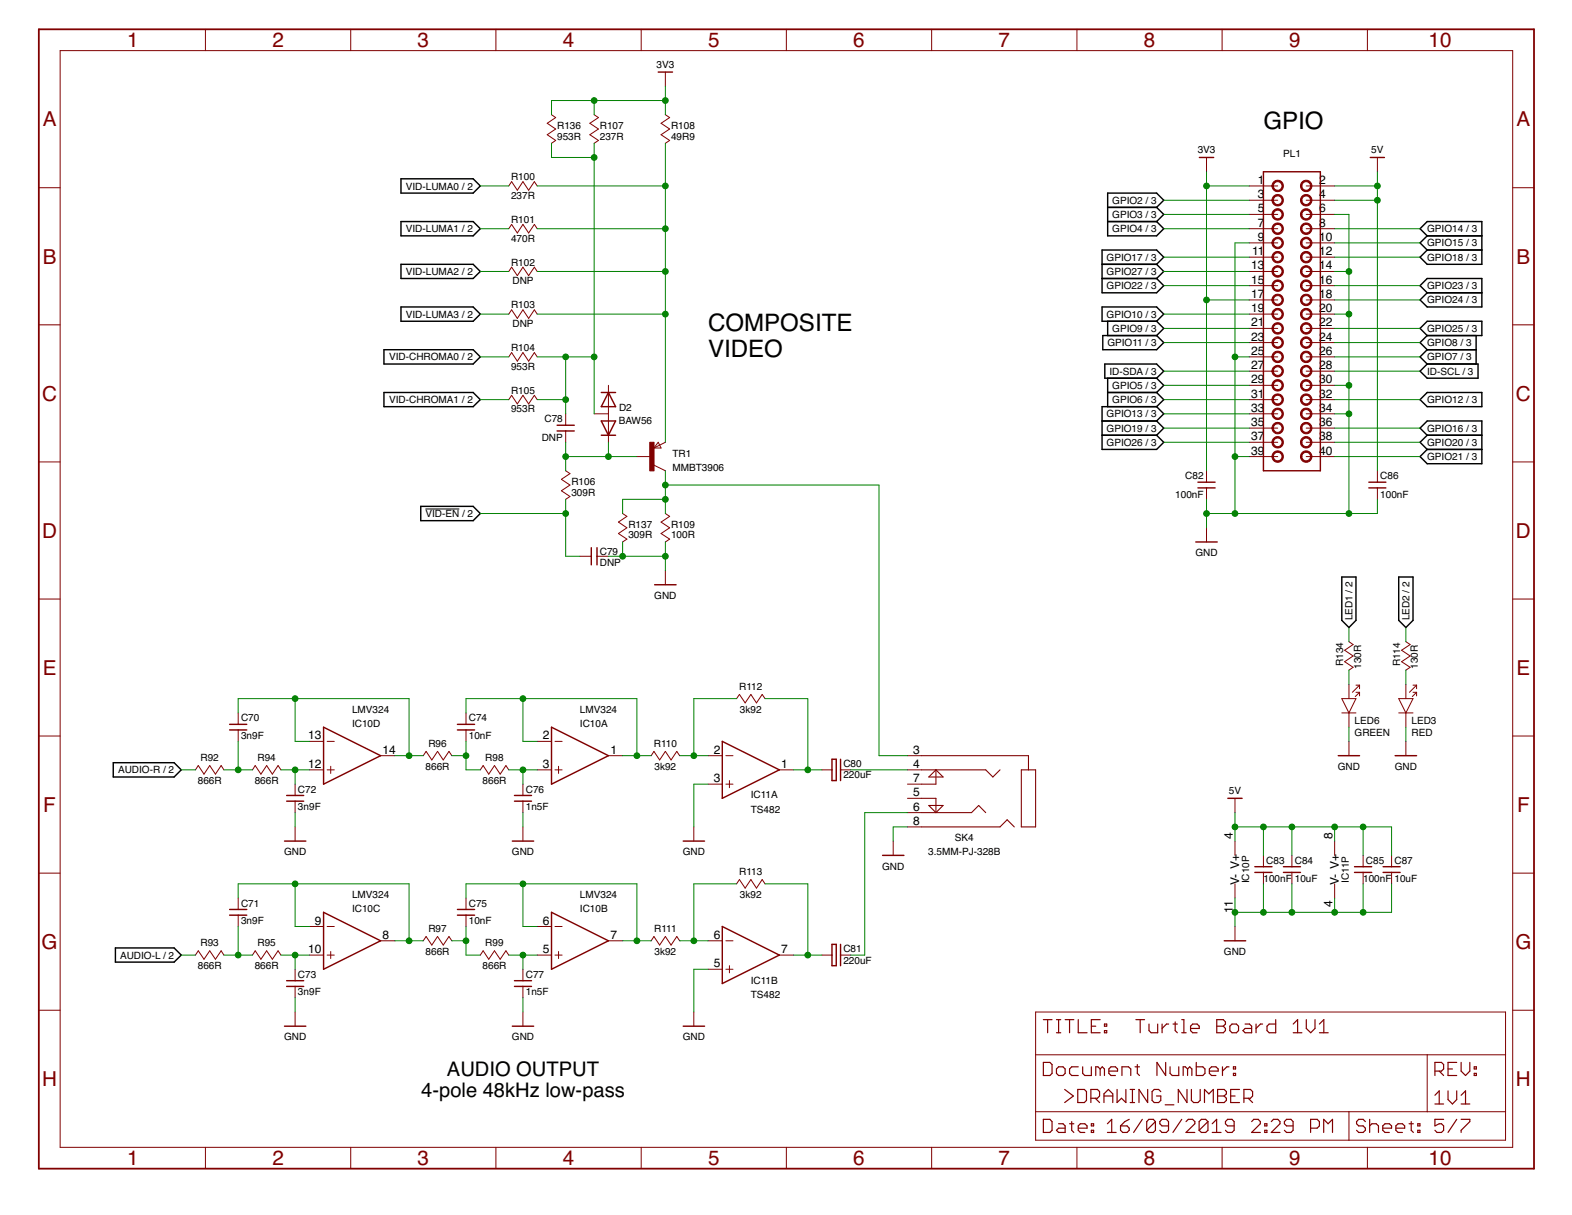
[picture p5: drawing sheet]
<svg xmlns="http://www.w3.org/2000/svg" width="279mm" height="216mm" viewBox="0 0 279 216" stroke-linecap="round" stroke-linejoin="round" font-family="sans-serif">
<g fill="none" stroke="#000" stroke-width=".25">
<path d="M71.3 31.8h12.8l1.3 1.2-1.3 1.3h-12.8zM71.3 39.4h12.8l1.3 1.2-1.3 1.3h-12.8zM196.9 36.9h8.7M196.9 39.4h8.7M205.6 36.9l1.2-1.3-1.2-1.3h-8.7v7.6h8.7l1.2-1.3-1.2-1.2M205.6 36.9l1.2 1.2-1.2 1.3M71.3 47h12.8l1.3 1.2-1.3 1.3h-12.8zM71.3 54.5h12.8l1.3 1.3-1.3 1.3h-12.8zM195.9 47h9.7M195.9 54.5h9.7l1.2 1.3-1.2 1.3h-9.7zM195.9 49.5h9.7M196 59.6h9.6l1.2 1.3-1.2 1.2h-9.6z"/>
<path d="M196.9 57.1v2.5M205.6 47l1.2-1.3-1.2-1.3h-9.7v7.6h9.7l1.2-1.2-1.2-1.3M205.6 47l1.2 1.2-1.2 1.3M205.6 57.1l1.2 1.3-1.2 1.2M252.4 50.8l1.3-1.3h9.7v5h-9.7l-1.3-1.2 1.3-1.3zM252.4 58.4l1.3-1.3h9.7v2.5h-9.7zM253.7 41.9l-1.3-1.3 1.3-1.2h9.7v7.6h-9.7l-1.3-1.3 1.3-1.3M253.7 41.9h9.7M253.7 41.9l-1.3 1.3 1.3 1.2M253.7 44.4h9.7M253.7 52h9.7M253.7 59.6l-1.3 1.3 1.3 1.2"/>
<path d="M262.4 59.6v5.1M68.2 69.7h15.9l1.3 1.3-1.3 1.3h-15.9zM68.2 62.1h15.9l1.3 1.3-1.3 1.3h-15.9zM195.9 74.8h9.7M195.9 77.3h9.7M196.4 64.7h9.2l1.2 1.3-1.2 1.2h-9.2zM196.9 67.2v5.1M196.9 69.7h8.7M205.6 72.3h-9.7v7.6h9.7l1.2-1.3-1.2-1.3M205.6 67.2l1.2 1.3-1.2 1.2M205.6 69.7l1.2 1.3-1.2 1.3M205.6 72.3l1.2 1.2-1.2 1.3"/>
<path d="M205.6 74.8l1.2 1.3-1.2 1.2M252.4 71l1.3-1.3h9.7v2.6h-9.7zM252.4 66l1.3-1.3h9v2.5h-9zM253.7 77.3l-1.3-1.2 1.3-1.3h9.7v7.6h-9.7l-1.3-1.3 1.3-1.2M253.7 62.1l-1.3 1.3 1.3 1.3M253.7 62.1h8.7M253.7 77.3h9.7M253.7 79.9h9.7M253.7 77.3l-1.3 1.3 1.3 1.3M74.8 90h9.3l1.3 1.2-1.3 1.3h-9.3zM238.5 102.5h2.5v7.7l-1.2 1.3-1.3-1.3zM248.6 102.5h2.5v7.7l-1.2 1.3-1.3-1.3z"/>
<path d="M20.1 135.5h10.8l1.3 1.3-1.3 1.3h-10.8zM20.5 168.4h10.4l1.3 1.3-1.3 1.3h-10.4z"/>
</g>
<path d="M75.6 90.4h6" fill="none" stroke="#000" stroke-width=".18"/>
<path d="M6.9 5.2h265.7v202.5h-265.7z" fill="none" stroke="#800000" stroke-width=".32"/>
<g fill="none" stroke="#800000" stroke-width=".18">
<path d="M10.7 9h258.2v194.9h-258.2zM36.5 5.2v3.8M62.3 5.2v3.8M88.1 5.2v3.8M114 5.2v3.8M118.3 12.8v2.5M139.8 5.2v3.8M165.6 5.2v3.8M191.4 5.2v3.8M217.2 5.2v3.8M243 5.2v3.8M6.9 33.4h3.8"/>
<path d="M90.4 33l.5-.7 1 1.5 1-1.5 1.1 1.5 1-1.5 .5 .7M98 20.4l.8 .5-1.5 1 1.5 1-1.5 1 1.5 1.1-.8 .5M105.6 20.4l.8 .5-1.6 1 1.6 1-1.6 1 1.6 1.1-.8 .5M118.3 20.4l.7 .5-1.5 1 1.5 1-1.5 1 1.5 1.1-.7 .5M214.4 28v2.5M222 33h5.1M222 35.6h5.1M222 38.1h5.1M232.2 33h5M232.2 35.6h5M232.2 38.1h5M244.8 28v2.5"/>
<path d="M268.9 33.4h3.7M6.9 57.7h3.8M90.4 40.6l.5-.7 1 1.5 1-1.5 1.1 1.5 1-1.5 .5 .7M90.4 55.8l.5-.7 1 1.5 1-1.5 1.1 1.5 1-1.5 .5 .7M90.4 48.2l.5-.7 1 1.5 1-1.5 1.1 1.5 1-1.5 .5 .7M222 40.6h5.1M222 43.2h5.1M222 45.7h5.1M222 48.2h5.1M222 50.8h5.1M222 53.3h5.1M222 55.8h5.1"/>
<path d="M222 58.4h5.1M232.2 40.6h5M232.2 43.2h5M232.2 45.7h5M232.2 48.2h5M232.2 50.8h5M232.2 53.3h5M232.2 55.8h5M232.2 58.4h5M268.9 57.7h3.7M90.4 71l.5-.7 1 1.5 1-1.5 1.1 1.5 1-1.5 .5 .7M90.4 63.4l.5-.7 1 1.5 1-1.5 1.1 1.5 1-1.5 .5 .7"/>
<path d="M100.5 73.5v2.1M100.5 76.6v2M105.6 73.5h2.5M108.1 68.5v10.1M117 78.6l.5 1h-1.3zM118.3 78.6l-2.1 1M222 60.9h5.1M222 63.4h5.1M222 66h5.1M222 68.5h5.1M222 71h5.1M222 73.5h5.1"/>
<path d="M222 76.1h5.1M222 78.6h5.1M232.2 60.9h5M232.2 63.4h5M232.2 66h5M232.2 68.5h5M232.2 71h5M232.2 73.5h5M232.2 76.1h5M232.2 78.6h5M6.9 82.1h3.8M100.5 83.7l.8 .5-1.5 1 1.5 1-1.5 1 1.5 1-.8 .5"/>
<path d="M103.1 98.8h2M106.1 98.8h2M110.7 91.2l.7 .6-1.5 1 1.5 1-1.5 1 1.5 1-.7 .5M113.2 81.1h2.5M116.2 82.7l2.1 1M118.3 91.2l.7 .6-1.5 1 1.5 1-1.5 1 1.5 1-.7 .5M214.4 83.7v2M214.4 86.7v2M214.4 93.8v2.5M222 81.1h5.1M232.2 81.1h5M244.8 83.7v2"/>
<path d="M244.8 86.7v2M268.9 82.1h3.7M6.9 106.4h3.8M118.3 101.4v2.5M239.8 114l.7 .5-1.5 1 1.5 1.1-1.5 1 1.5 1-.7 .5M249.9 114l.7 .5-1.5 1 1.5 1.1-1.5 1 1.5 1-.7 .5M268.9 106.4h3.7M6.9 130.8h3.8M34.7 136.8l.5-.8 1.1 1.6 1-1.6 1 1.6 1-1.6 .5 .8M42.3 126.7v2M42.3 129.7v2M44.9 136.8l.5-.8 1 1.6 1-1.6 1 1.6 1-1.6 .5 .8"/>
<path d="M52.5 139.3v2.1M55 136.8h2.5M55 131.7h2.5M58.1 136.8h1.3M58.1 131.7h1.3M58.8 136.2v1.2M67.6 134.3h2.6M75.2 134.3l.5-.8 1.1 1.5 1-1.5 1 1.5 1-1.5 .5 .8M82.8 126.7v2M82.8 129.7v2M85.4 136.8l.5-.8 1 1.6 1-1.6 1 1.6 1-1.6 .5 .8M92.9 139.3v2.1"/>
<path d="M95.5 136.8h2.5M95.5 131.7h2.5M98.6 136.8h1.3M98.6 131.7h1.3M99.3 136.2v1.2M108.1 134.3h2.6M115.7 134.3l.5-.8 1 1.5 1.1-1.5 1 1.5 1-1.5 .5 .8M125.9 134.3h2.5M125.9 139.3h2.5M129 134.3h1.3M129 139.3h1.3M129.6 138.7v1.3"/>
<path d="M130.9 124.1l.5-.7 1 1.5 1.1-1.5 1 1.5 1-1.5 .5 .7M138.5 136.8h2.5M146.1 136.8h1.8M149.4 136.8h1.8M161.3 134.3h2.5M161.3 139.3h2.5M161.3 136.8h2.5M238.5 126.7h2.5M238.5 124.1h2.5l-1.2 2.6zM239.8 121.6v2.5M239.8 126.7v2.5M239.8 131.7v2.6"/>
<path d="M241 121.8h.6M241 123h.6M241.6 121.8l-1.2 1.2M241.6 121.8v.6M241.6 123v.7M241.6 123l-.7 .8M248.6 126.7h2.5M248.6 124.1h2.5l-1.2 2.6zM249.9 121.6v2.5M249.9 126.7v2.5M249.9 131.7v2.6M251.1 121.8h.7"/>
<path d="M251.1 123h.7M251.8 121.8l-1.3 1.2M251.8 121.8v.6M251.8 123v.7M251.8 123l-.8 .8M268.9 130.8h3.7M6.9 155.2h3.8M42.3 159.6v2M52.5 142.4v2M52.5 146.9v2.6M82.8 159.6v2M92.9 142.4v2"/>
<path d="M92.9 146.9v2.6M123.3 146.9v2.6M130.9 157.1l.5-.8 1 1.5 1.1-1.5 1 1.5 1-1.5 .5 .8M158.7 149.5v2.5M161.3 146.9h2.5M161.3 144.4h2.5M161.3 141.9h2.5M219.5 141.9v2.5M219.5 149.5v2.5M219.5 157.1v2.5M224.6 152v2M224.6 155v2.1"/>
<path d="M229.6 152v2M229.6 155v2.1M237.2 149.5v2.5M237.2 157.1v2.5M242.3 152v2M242.3 155v2.1M247.3 152v2M247.3 155v2.1M268.9 155.2h3.7M6.9 179.5h3.8M34.7 169.7l.5-.7 1.1 1.5 1-1.5 1 1.5 1-1.5 .5 .7M42.3 162.6v2"/>
<path d="M44.9 169.7l.5-.7 1 1.5 1-1.5 1 1.5 1-1.5 .5 .7M52.5 172.2v2.1M52.5 175.3v2M52.5 179.8v2.6M55 169.7h2.5M55 164.6h2.5M58.1 169.7h1.3M58.1 164.6h1.3M58.8 169.1v1.2M67.6 167.2h2.6M75.2 167.2l.5-.8 1.1 1.5 1-1.5 1 1.5 1-1.5 .5 .8M82.8 162.6v2"/>
<path d="M85.4 169.7l.5-.7 1 1.5 1-1.5 1 1.5 1-1.5 .5 .7M92.9 172.2v2.1M92.9 175.3v2M92.9 179.8v2.6M95.5 169.7h2.5M95.5 164.6h2.5M98.6 169.7h1.3M98.6 164.6h1.3M99.3 169.1v1.2M108.1 167.2h2.6M115.7 167.2l.5-.8 1 1.5 1.1-1.5 1 1.5 1-1.5 .5 .8M123.3 179.8v2.6"/>
<path d="M125.9 167.2h2.5M125.9 172.2h2.5M129 167.2h1.3M129 172.2h1.3M129.6 171.6v1.3M138.5 169.7h2.5M146.1 169.7h1.8M149.4 169.7h1.8M184.1 179.8h83.5v22.8h-83.5zM219.5 164.6v2.6M268.9 179.5h3.7M184.1 187.4h83.5"/>
<path d="M184.1 197.5h83.5M239.8 197.5v5.1M253.7 187.4v10.1M36.5 203.9v3.8M62.3 203.9v3.8M88.1 203.9v3.8M114 203.9v3.8M139.8 203.9v3.8M165.6 203.9v3.8M191.4 203.9v3.8M217.2 203.9v3.8M243 203.9v3.8"/>
</g>
<g fill="none" stroke="#800000" stroke-width=".21">
<path d="M185.4 188.8h1.2l.4 .4v1.5l-.4 .4h-1.2zM185.4 198.9h1.2l.4 .4v1.6l-.4 .3h-1.2zM185.4 181.2h1.6M186.2 181.2v2.3M187.8 189.9l.4-.3h.7l.4 .3v.8l-.4 .4h-.7l-.4-.4zM187.8 181.2h.7M187.8 183.5h.7M188.2 199.7h.7l.4 .4v1.1h-1.1l-.4-.3 .4-.4h1.1M188.2 181.2v2.3M189.2 193.6l1.6 1.2-1.6 1.1M189.3 181.2h1.6M190.1 199.7h.8"/>
<path d="M190.1 181.2v2.3M190.5 199.3v1.6l.4 .3M191.6 193.6h1.1l.4 .4v1.5l-.4 .4h-1.1zM191.6 181.2v2.3h1.6M191.6 189.6h-1.1l-.4 .3v.8l.4 .4h1.1M192.4 189.6v1.1l.4 .4h1.2v-1.5M193.9 195.2h1.2l.3-.4v-.8l-.3-.4h-1.2v2.3M194 199.7h.4v.4h-.4zM194 182.4h.8M194.7 195.2l.7 .7M195.5 181.2h-1.5v2.3h1.5M195.5 189.9l-.4-.3h-.3v1.5"/>
<path d="M195.5 189.9l.4-.3 .4 .3v1.2M195.5 189.9v1.2M196.2 195.9v-1.5l.8-.8 .8 .8v1.5M196.2 194.8h1.6M196.3 183.1h.4v.4h-.4zM196.3 182h.4v.4h-.4zM196.8 199.7l.8-.8v2.3M197.1 190.3h1.5v-.4l-.4-.3h-.7l-.4 .3v.8l.4 .4h.7M198.5 193.6v2.3l.8-.7 .8 .7v-2.3M199.4 191.1v-1.5h1.2l.4 .3v1.2M200.7 198.9l-.8 .4-.7 .8M200.9 195.9h.8"/>
<path d="M200.9 193.6h.8M201.3 193.6v2.3M201.7 189.6h.8M201.9 181.2h1.5M202.1 189.2v1.5l.4 .4M202.6 181.2v2.3M203 198.9l-1.5 2.3M204 193.6v2.3l-1.6-2.3v2.3M204.2 182v1.1l.4 .4h1.2v-1.5M205.4 199.3v1.6l-.4 .3h-.8l-.4-.3M205.4 199.3l-.4-.4h-.8l-.4 .4v1.6M205.4 199.3l-1.6 1.6"/>
<path d="M206.3 194l-.4-.4h-.8l-.3 .4v1.5l.3 .4h.8l.4-.4v-.7h-.8M206.5 182v1.5M207.1 196.3h1.5M207.2 188.8v2.3l-1.6-2.3v2.3M207.7 182h-.4l-.8 .8M208 189.6v1.1l.3 .4h1.2v-1.5M208.5 182h.8M208.9 181.6v1.5l.4 .4M210 198.9l-1.5 2.3M210 181.2h.4v2.3M210 183.5h.8M210.8 199.3l.4-.4h.8l.4 .4v.4l-1.6 1.5h1.6"/>
<path d="M211 193.6v2.3l-1.6-2.3v2.3M211.1 189.9l-.4-.3h-.4v1.5M211.1 189.9v1.2M211.1 189.9l.4-.3 .3 .3v1.2M211.6 182.8h1.5v-.4l-.3-.4h-.8l-.4 .4v.7l.4 .4h.8M211.8 193.6v1.9l.4 .4h.7l.4-.4v-1.9M212.6 188.8v2.3h1.2l.4-.4v-.8l-.4-.3h-1.2M214.1 195.9v-2.3l.8 .8 .7-.8v2.3M214.7 199.3v1.6l-.4 .3h-.8l-.4-.3M214.7 199.3l-.4-.4h-.8l-.4 .4v1.6M214.7 199.3l-1.6 1.6M214.9 190.3h1.6v-.4l-.4-.3h-.8l-.4 .3v.8l.4 .4h.8"/>
<path d="M215.5 199.7l.7-.8v2.3M216.3 181.2h1.1l.4 .4v.4l-.4 .4 .4 .4v.3l-.4 .4h-1.1zM216.3 182.4h1.1M216.4 193.6h1.2l.4 .4v.4l-.4 .4 .4 .4v.3l-.4 .4h-1.2zM216.4 194.8h1.2M217.3 189.6v1.5M218.4 189.6h-.3l-.8 .7M218.6 182.4l.4-.4h.8l.3 .4v.7l-.3 .4h-.8l-.4-.4zM218.7 194.8h.8M219.2 190.7h.4v.4h-.4zM219.2 189.6h.4v.3h-.4zM220.3 193.6h-1.6v2.3h1.6"/>
<path d="M221.1 195.2h1.1l.4-.4v-.8l-.4-.4h-1.1v2.3M221.3 182h.8l.4 .4v1.1h-1.2l-.4-.4 .4-.3h1.2M221.8 195.2l.8 .7M222.5 199.3l.3-.4h.8l.4 .4v.4l-1.5 1.5h1.5M223.2 182v1.5M224.4 182h-.4l-.8 .8M224.8 199.7h.4v.4h-.4zM226 199.3l.3-.4h.8l.4 .4v.4l-1.5 1.5h1.5M226.7 181.2v2.3h-1.1l-.4-.4v-.7l.4-.4h1.1M229.8 183.5h1.6M229.8 182l.8-.8v2.3M232.2 181.2v1.6l.8 .7 .7-.7v-1.6"/>
<path d="M234.5 182l.8-.8v2.3M234.5 183.5h1.6M242.7 199.3l-.4-.4h-.8l-.4 .4v.4l.4 .4h.8l.4 .4v.4l-.4 .3h-.8l-.4-.3M243.4 198.9v2.3M250.4 199.7h.8M250.8 199.3v1.6l.4 .3M252 199.7h.4v.4h-.4zM255 190.3h1.2l.4-.4v-.7l-.4-.4h-1.2v2.3M255 194.6l.8-.8v2.4M255 196.2h1.6M255.8 190.3l.8 .8M256.6 198.9h-1.6v1.2l.8-.4h.4l.4 .4v.8l-.4 .3h-.8l-.4-.3"/>
<path d="M257.4 193.8v1.6l.7 .8 .8-.8v-1.6M257.4 189.9h.7M258.9 198.9l-1.5 2.3M258.9 188.8h-1.5v2.3h1.5M259.7 198.9h1.5v.4l-1.5 1.6v.3M259.7 188.8v1.5l.8 .8 .7-.8v-1.5M259.7 196.2h1.5M259.7 194.6l.8-.8v2.4M262 190.7h.4v.4h-.4zM262 189.6h.4v.3h-.4zM191.6 200.5h1.6v-.4l-.4-.4h-.8l-.4 .4v.8l.4 .3h.8M194 200.9h.4v.3h-.4z"/>
<path d="M196.8 201.2h1.6M199.2 200.1h1.1l.4 .4v.4l-.4 .3h-.8l-.3-.3zM207.7 200.1h-1.2l-.4-.4v-.4l.4-.4h.8l.4 .4v1.6l-.4 .3h-.8l-.4-.3M215.5 201.2h1.5M219.4 200.1h-1.2l-.4-.4v-.4l.4-.4h.8l.4 .4v1.6l-.4 .3h-.8l-.4-.3M224.8 200.9h.4v.3h-.4zM229.8 200.1h-1.1l-.4-.4v-.4l.4-.4h.7l.4 .4v1.6l-.4 .3h-.7l-.4-.3M232.9 200.5h1.2l.4-.4v-.8l-.4-.4h-1.2v2.3M235.3 201.2v-2.3l.8 .8 .7-.8v2.3M243.4 200.1l.4-.4h.8l.4 .4v1.1M245.8 200.5h1.5v-.4l-.4-.4h-.7l-.4 .4v.8l.4 .3h.7M248.1 200.5h1.6v-.4l-.4-.4h-.8l-.4 .4v.8l.4 .3h.8"/>
<path d="M252 200.9h.4v.3h-.4z"/>
</g>
<g fill="#800000" stroke="#800000" stroke-width=".18">
<path d="M226.5 42.4a1.02 1.02 0 0 1 1.5 .4 1.02 1.02 0 0 1-.7 1.4 1.02 1.02 0 0 1-1.2-1h.2a.78 .78 0 0 1 1.1-.8 .78 .78 0 0 1 .2 1.3 .78 .78 0 0 1-1.2-.3l-.1-.2h-.2l.2-.6z" fill-rule="evenodd"/>
<path d="M231.5 42.4a1.01 1.01 0 0 1 1.6 .3 1.01 1.01 0 0 1-.7 1.5 1.01 1.01 0 0 1-1.3-1h.3a.77 .77 0 0 1 1.1-.7 .77 .77 0 0 1 .1 1.3 .77 .77 0 0 1-1.2-.4v-.2h-.3l.2-.6z" fill-rule="evenodd"/>
<path d="M231.5 44.9a1.02 1.02 0 0 1 1.6 .3 1.02 1.02 0 0 1-.7 1.5 1.02 1.02 0 0 1-1.3-1h.3a.77 .77 0 0 1 1.1-.6 .77 .77 0 0 1 .1 1.3 .77 .77 0 0 1-1.2-.5v-.2h-.3l.2-.6z" fill-rule="evenodd"/>
<path d="M226.5 44.9a1.02 1.02 0 0 1 1.5 .4 1.02 1.02 0 0 1-.7 1.4 1.02 1.02 0 0 1-1.2-1h.2a.78 .78 0 0 1 1.1-.7 .78 .78 0 0 1 .2 1.2 .78 .78 0 0 1-1.2-.3l-.1-.2h-.2z" fill-rule="evenodd"/>
<path d="M226.5 39.8a1.02 1.02 0 0 1 1.5 .4 1.02 1.02 0 0 1-.7 1.4 1.02 1.02 0 0 1-1.2-1h.2a.78 .78 0 0 1 1.1-.7 .78 .78 0 0 1 .2 1.3 .78 .78 0 0 1-1.2-.3l-.1-.3h-.2z" fill-rule="evenodd"/>
<path d="M226.5 37.3a1.02 1.02 0 0 1 1.5 .4 1.02 1.02 0 0 1-.7 1.4 1.02 1.02 0 0 1-1.2-1h.2a.78 .78 0 0 1 1.1-.7 .78 .78 0 0 1 .2 1.2 .78 .78 0 0 1-1.2-.3l-.1-.2h-.2l.2-.6z" fill-rule="evenodd"/>
<path d="M226.5 34.8a1.02 1.02 0 0 1 1.5 .4 1.02 1.02 0 0 1-.7 1.4 1.02 1.02 0 0 1-1.2-1h.2a.78 .78 0 0 1 1.1-.8 .78 .78 0 0 1 .2 1.3 .78 .78 0 0 1-1.2-.3l-.1-.2h-.2z" fill-rule="evenodd"/>
<path d="M231.5 39.8a1.02 1.02 0 0 1 1.6 .4 1.02 1.02 0 0 1-.7 1.4 1.02 1.02 0 0 1-1.3-1h.3a.77 .77 0 0 1 1.1-.6 .77 .77 0 0 1 .1 1.3 .77 .77 0 0 1-1.2-.4v-.3h-.3l.2-.5z" fill-rule="evenodd"/>
<path d="M231.3 37.5a1.02 1.02 0 0 1 1.7 0 1.02 1.02 0 0 1-.5 1.6 1.02 1.02 0 0 1-1.4-1h.3a.77 .77 0 0 1 1.1-.6 .77 .77 0 0 1 .1 1.3 .77 .77 0 0 1-1.2-.5v-.2h-.3z" fill-rule="evenodd"/>
<path d="M231.5 34.8a1.02 1.02 0 0 1 1.6 .3 1.02 1.02 0 0 1-.7 1.5 1.02 1.02 0 0 1-1.3-1h.3a.77 .77 0 0 1 1.1-.7 .77 .77 0 0 1 .1 1.3 .77 .77 0 0 1-1.2-.4v-.2h-.3l.2-.6z" fill-rule="evenodd"/>
<path d="M226.3 47.6a1.02 1.02 0 0 1 1.6 0 1.02 1.02 0 0 1-.5 1.6 1.02 1.02 0 0 1-1.3-1h.2a.78 .78 0 0 1 1.1-.7 .78 .78 0 0 1 .2 1.3 .78 .78 0 0 1-1.2-.3l-.1-.3h-.2z" fill-rule="evenodd"/>
<path d="M226.5 32.2a1.02 1.02 0 0 1 1.5 .4 1.02 1.02 0 0 1-.7 1.4 1.02 1.02 0 0 1-1.2-1h.2a.78 .78 0 0 1 1.1-.7 .78 .78 0 0 1 .2 1.3 .78 .78 0 0 1-1.2-.3l-.1-.3h-.2z" fill-rule="evenodd"/>
<path d="M231.5 32.2a1.02 1.02 0 0 1 1.6 .4 1.02 1.02 0 0 1-.7 1.4 1.02 1.02 0 0 1-1.3-1h.3a.77 .77 0 0 1 1.1-.6 .77 .77 0 0 1 .1 1.3 .77 .77 0 0 1-1.2-.4v-.3h-.3l.2-.5z" fill-rule="evenodd"/>
<path d="M231.5 47.4a1.02 1.02 0 0 1 1.6 .4 1.02 1.02 0 0 1-.7 1.4 1.02 1.02 0 0 1-1.3-1h.3a.77 .77 0 0 1 1.1-.6 .77 .77 0 0 1 .1 1.3 .77 .77 0 0 1-1.2-.4v-.3h-.3l.2-.6z" fill-rule="evenodd"/>
<path d="M226.3 60.3a1.02 1.02 0 0 1 1.6 0 1.02 1.02 0 0 1-.5 1.6 1.02 1.02 0 0 1-1.3-1h.2a.78 .78 0 0 1 1.1-.8 .78 .78 0 0 1 .2 1.3 .78 .78 0 0 1-1.2-.3l-.1-.2h-.2z" fill-rule="evenodd"/>
<path d="M231.3 60.3a1.02 1.02 0 0 1 1.7-.1 1.02 1.02 0 0 1-.5 1.6 1.02 1.02 0 0 1-1.4-.9h.3a.77 .77 0 0 1 1.1-.7 .77 .77 0 0 1 .1 1.3 .77 .77 0 0 1-1.2-.4v-.2h-.3z" fill-rule="evenodd"/>
<path d="M231.5 62.6a1.02 1.02 0 0 1 1.6 .4 1.02 1.02 0 0 1-.7 1.4 1.02 1.02 0 0 1-1.3-1h.3a.77 .77 0 0 1 1.1-.6 .77 .77 0 0 1 .1 1.3 .77 .77 0 0 1-1.2-.5v-.2h-.3l.2-.6z" fill-rule="evenodd"/>
<path d="M226.5 62.6a1.02 1.02 0 0 1 1.5 .4 1.02 1.02 0 0 1-.7 1.4 1.02 1.02 0 0 1-1.2-1h.2a.78 .78 0 0 1 1.1-.7 .78 .78 0 0 1 .2 1.3 .78 .78 0 0 1-1.2-.4l-.1-.2h-.2z" fill-rule="evenodd"/>
<path d="M226.5 57.6a1.02 1.02 0 0 1 1.5 .3 1.02 1.02 0 0 1-.7 1.5 1.02 1.02 0 0 1-1.2-1h.2a.78 .78 0 0 1 1.1-.8 .78 .78 0 0 1 .2 1.3 .78 .78 0 0 1-1.2-.3l-.1-.2h-.2z" fill-rule="evenodd"/>
<path d="M226.5 55a1.02 1.02 0 0 1 1.5 .4 1.02 1.02 0 0 1-.7 1.4 1.02 1.02 0 0 1-1.2-1h.2a.78 .78 0 0 1 1.1-.7 .78 .78 0 0 1 .2 1.3 .78 .78 0 0 1-1.2-.4l-.1-.2h-.2l.2-.6z" fill-rule="evenodd"/>
<path d="M226.5 52.5a1.02 1.02 0 0 1 1.5 .4 1.02 1.02 0 0 1-.7 1.4 1.02 1.02 0 0 1-1.2-1h.2a.78 .78 0 0 1 1.1-.8 .78 .78 0 0 1 .2 1.3 .78 .78 0 0 1-1.2-.3l-.1-.2h-.2z" fill-rule="evenodd"/>
<path d="M231.5 57.6a1.02 1.02 0 0 1 1.6 .3 1.02 1.02 0 0 1-.7 1.4 1.02 1.02 0 0 1-1.3-.9h.3a.77 .77 0 0 1 1.1-.7 .77 .77 0 0 1 .1 1.3 .77 .77 0 0 1-1.2-.4v-.2h-.3l.2-.6z" fill-rule="evenodd"/>
<path d="M231.3 55.2a1.02 1.02 0 0 1 1.7 0 1.02 1.02 0 0 1-.5 1.6 1.02 1.02 0 0 1-1.4-1h.3a.77 .77 0 0 1 1.1-.6 .77 .77 0 0 1 .1 1.3 .77 .77 0 0 1-1.2-.5v-.2h-.3z" fill-rule="evenodd"/>
<path d="M231.5 52.5a1.02 1.02 0 0 1 1.6 .3 1.02 1.02 0 0 1-.7 1.5 1.02 1.02 0 0 1-1.3-1h.3a.77 .77 0 0 1 1.1-.7 .77 .77 0 0 1 .1 1.3 .77 .77 0 0 1-1.2-.4v-.2h-.3l.1-.3z" fill-rule="evenodd"/>
<path d="M226.5 50a1.02 1.02 0 0 1 1.5 .3 1.02 1.02 0 0 1-.7 1.5 1.02 1.02 0 0 1-1.2-1h.2a.78 .78 0 0 1 1.1-.8 .78 .78 0 0 1 .2 1.3 .78 .78 0 0 1-1.2-.3l-.1-.2h-.2z" fill-rule="evenodd"/>
<path d="M231.5 50a1.02 1.02 0 0 1 1.6 .3 1.02 1.02 0 0 1-.7 1.4 1.02 1.02 0 0 1-1.3-.9h.3a.77 .77 0 0 1 1.1-.7 .77 .77 0 0 1 .1 1.3 .77 .77 0 0 1-1.2-.4v-.2h-.3l.2-.6z" fill-rule="evenodd"/>
<path d="M226.3 65.4a1.02 1.02 0 0 1 1.6 0 1.02 1.02 0 0 1-.5 1.5 1.02 1.02 0 0 1-1.3-.9h.2a.78 .78 0 0 1 1.1-.8 .78 .78 0 0 1 .2 1.3 .78 .78 0 0 1-1.2-.3l-.1-.2h-.2z" fill-rule="evenodd"/>
<path d="M231.3 65.4a1.02 1.02 0 0 1 1.7-.1 1.02 1.02 0 0 1-.5 1.6 1.02 1.02 0 0 1-1.4-.9h.3a.77 .77 0 0 1 1.1-.7 .77 .77 0 0 1 .1 1.3 .77 .77 0 0 1-1.2-.4v-.2h-.3z" fill-rule="evenodd"/>
<path d="M226.3 78a1.02 1.02 0 0 1 1.6 0 1.02 1.02 0 0 1-.5 1.6 1.02 1.02 0 0 1-1.3-1h.2a.78 .78 0 0 1 1.1-.7 .78 .78 0 0 1 .2 1.2 .78 .78 0 0 1-1.2-.3l-.1-.2h-.2z" fill-rule="evenodd"/>
<path d="M231.3 78a1.02 1.02 0 0 1 1.7 0 1.02 1.02 0 0 1-.5 1.6 1.02 1.02 0 0 1-1.4-1h.3a.77 .77 0 0 1 1.1-.6 .77 .77 0 0 1 .1 1.2 .77 .77 0 0 1-1.2-.4v-.2h-.3z" fill-rule="evenodd"/>
<path d="M231.5 80.3a1.02 1.02 0 0 1 1.6 .4 1.02 1.02 0 0 1-.7 1.4 1.02 1.02 0 0 1-1.3-1h.3a.77 .77 0 0 1 1.1-.6 .77 .77 0 0 1 .1 1.3 .77 .77 0 0 1-1.2-.4v-.3h-.3l.2-.5z" fill-rule="evenodd"/>
<path d="M226.5 80.3a1.02 1.02 0 0 1 1.5 .4 1.02 1.02 0 0 1-.7 1.4 1.02 1.02 0 0 1-1.2-1h.2a.78 .78 0 0 1 1.1-.7 .78 .78 0 0 1 .2 1.3 .78 .78 0 0 1-1.2-.3l-.1-.3h-.2z" fill-rule="evenodd"/>
<path d="M226.5 75.3a1.02 1.02 0 0 1 1.5 .4 1.02 1.02 0 0 1-.7 1.4 1.02 1.02 0 0 1-1.2-1h.2a.78 .78 0 0 1 1.1-.8 .78 .78 0 0 1 .2 1.3 .78 .78 0 0 1-1.2-.3l-.1-.2h-.2z" fill-rule="evenodd"/>
<path d="M226.5 72.7a1.02 1.02 0 0 1 1.5 .4 1.02 1.02 0 0 1-.7 1.4 1.02 1.02 0 0 1-1.2-1h.2a.78 .78 0 0 1 1.1-.7 .78 .78 0 0 1 .2 1.3 .78 .78 0 0 1-1.2-.3l-.1-.3h-.2z" fill-rule="evenodd"/>
<path d="M226.3 70.4a1.02 1.02 0 0 1 1.6 0 1.02 1.02 0 0 1-.5 1.6 1.02 1.02 0 0 1-1.3-1h.2a.78 .78 0 0 1 1.1-.8 .78 .78 0 0 1 .2 1.3 .78 .78 0 0 1-1.2-.3l-.1-.2h-.2z" fill-rule="evenodd"/>
<path d="M231.5 75.3a1.02 1.02 0 0 1 1.6 .3 1.02 1.02 0 0 1-.7 1.5 1.02 1.02 0 0 1-1.3-1h.3a.77 .77 0 0 1 1.1-.7 .77 .77 0 0 1 .1 1.3 .77 .77 0 0 1-1.2-.4v-.2h-.3l.2-.6z" fill-rule="evenodd"/>
<path d="M231.5 72.7a1.02 1.02 0 0 1 1.6 .4 1.02 1.02 0 0 1-.7 1.4 1.02 1.02 0 0 1-1.3-1h.3a.77 .77 0 0 1 1.1-.6 .77 .77 0 0 1 .1 1.3 .77 .77 0 0 1-1.2-.4v-.3h-.3l.2-.5z" fill-rule="evenodd"/>
<path d="M231.3 70.4a1.02 1.02 0 0 1 1.7 0 1.02 1.02 0 0 1-.5 1.5 1.02 1.02 0 0 1-1.4-.9h.3a.77 .77 0 0 1 1.1-.6 .77 .77 0 0 1 .1 1.2 .77 .77 0 0 1-1.2-.4v-.2h-.3z" fill-rule="evenodd"/>
<path d="M226.5 67.7a1.02 1.02 0 0 1 1.5 .4 1.02 1.02 0 0 1-.7 1.4 1.02 1.02 0 0 1-1.2-1h.2a.78 .78 0 0 1 1.1-.8 .78 .78 0 0 1 .2 1.3 .78 .78 0 0 1-1.2-.3l-.1-.2h-.2z" fill-rule="evenodd"/>
<path d="M231.5 67.7a1.02 1.02 0 0 1 1.6 .3 1.02 1.02 0 0 1-.7 1.5 1.02 1.02 0 0 1-1.3-1h.3a.77 .77 0 0 1 1.1-.7 .77 .77 0 0 1 .1 1.3 .77 .77 0 0 1-1.2-.4v-.2h-.3l.2-.6z" fill-rule="evenodd"/>
</g>
<g fill="none" stroke="#800000" stroke-width=".25">
<path d="M117 12.8h2.5M213.2 28h2.5M224.6 30.5h10.1v53.2h-10.1zM243.5 28h2.6M99 75.6h3.1M99 76.6h3.1M106.9 74.8h2.5l-1.3 2.5zM106.9 77.3h2.5M106.9 69.7h2.5M108.1 69.7l1.3 2.6h-2.5zM105.1 97.3v3.1M106.1 97.3v3.1"/>
<path d="M212.5 96.3h3.8M212.9 85.7h3.1M212.9 86.7h3.1M243.3 85.7h3M243.3 86.7h3M116.4 103.9h3.8M40.8 129.7h3.1M40.8 128.7h3.1M57.5 129.2l10.1 5.1-10.1 5zM81.3 129.7h3M81.3 128.7h3M98 129.2l10.1 5.1-10.1 5z"/>
<path d="M128.4 131.7l10.1 5.1-10.1 5.1zM147.9 134.9h.7v3.8h-.7zM149.4 134.9v3.8M237.8 134.3h3.8M248 134.3h3.8M50.6 149.5h3.8M50.9 142.4h3.1M50.9 141.4h3.1M91.1 149.5h3.7M91.4 142.4h3.1M91.4 141.4h3.1M121.4 149.5h3.8"/>
<path d="M156.9 152h3.8M218.2 141.9h2.6M223 155h3.1M223 154h3.1M228.1 155h3M228.1 154h3M240.7 155h3.1M240.7 154h3.1M245.8 155h3.1M245.8 154h3.1M40.8 162.6h3.1M40.8 161.6h3.1"/>
<path d="M50.9 175.3h3.1M50.9 174.3h3.1M57.5 162.1l10.1 5.1-10.1 5zM81.3 162.6h3M81.3 161.6h3M91.4 175.3h3.1M91.4 174.3h3.1M98 162.1l10.1 5.1-10.1 5zM128.4 164.6l10.1 5.1-10.1 5.1zM147.9 167.8h.7v3.8h-.7zM149.4 167.8v3.8M217.6 167.2h3.8"/>
<path d="M50.6 182.4h3.8M91.1 182.4h3.7M121.4 182.4h3.8"/>
</g>
<path d="M163.8 136.8h11.4l1.3 1.3 1.2-1.3M163.8 134.3h19v2.5M166.3 136.8v2.5h-2.5M166.3 136.8l1.3 1.3h-2.5zM181.5 136.8h2.6v10.1h-2.6zM163.8 146.9h13.9l1.3-1.2 1.3 1.2M163.8 141.9h2.5v2.5M163.8 144.4h8.9l1.2-1.3 1.3 1.3M165.1 143.1h2.5l-1.3 1.3z" fill="none" stroke="#800000" stroke-width=".19"/>
<path d="M115.5 78.6h.7v5.1h-.7z" fill="#800000" stroke="#800000" stroke-width=".18"/>
<g fill="none" stroke="#008000" stroke-width=".18">
<path d="M105.6 17.9v2.5M118.3 15.3v5.1M118.3 17.9h-20.3v2.5M85.4 33h5M95.5 33h22.8M98 25.5v2.5h7.6M105.6 25.5v48M118.3 25.5v53.1M206.8 38.1h15.2M206.8 35.6h15.2M214.4 30.5v53.2M214.4 33h7.6"/>
<path d="M237.2 38.1h2.6v53.1M237.2 35.6h7.6M237.2 33h7.6M244.8 30.5v53.2M85.4 48.2h5M85.4 55.8h5M85.4 40.6h5M95.5 48.2h22.8M95.5 55.8h22.8M95.5 40.6h22.8M206.8 48.2h15.2M206.8 55.8h15.2"/>
<path d="M206.8 40.6h15.2M206.8 45.7h15.2M206.8 50.8h15.2M206.8 58.4h15.2M214.4 53.3h7.6M222 43.2h-2.5v48M237.2 43.2h15.2M237.2 48.2h2.6M237.2 55.8h2.6M237.2 53.3h15.2M237.2 40.6h15.2M237.2 45.7h15.2"/>
<path d="M237.2 50.8h15.2M237.2 58.4h15.2M85.4 63.4h5M85.4 71h5M95.5 63.4h10.1M95.5 71h5M100.5 63.4v10.1M100.5 78.6v5.1M108.1 78.6v2.5M206.8 73.5h15.2M206.8 68.5h15.2M206.8 71h15.2"/>
<path d="M206.8 60.9h15.2M206.8 76.1h15.2M206.8 78.6h15.2M206.8 66h15.2M219.5 63.4h2.5M237.2 63.4h15.2M237.2 73.5h2.6M237.2 68.5h2.6M237.2 71h15.2M237.2 60.9h15.2M237.2 76.1h15.2M237.2 78.6h15.2"/>
<path d="M237.2 66h15.2M85.4 91.2h15.1M100.5 81.1h12.7M100.5 88.7v10.1h2.6M108.1 98.8h10.2M110.7 96.3v2.5M118.3 83.7v7.5M118.3 96.3v5.1M118.3 88.7h-7.6v2.5M118.3 86.2h37.9v48.1h5.1M214.4 88.7v5.1M219.5 81.1h2.5"/>
<path d="M237.2 81.1h15.2M244.8 88.7v2.5h-30.4M239.8 111.5v2.5M239.8 119.1v2.5M249.9 111.5v2.5M249.9 119.1v2.5M32.2 136.8h2.5M39.8 136.8h5.1M42.3 126.7v-2.6h30.4v10.2M42.3 131.7v5.1M49.9 136.8h5.1M52.5 124.1v7.6h2.5"/>
<path d="M52.5 136.8v2.5M70.2 134.3h5M80.3 134.3h2.5M82.8 126.7v-2.6h30.4v10.2M82.8 131.7v5.1h2.6M90.4 136.8h5.1M92.9 124.1v7.6h2.6M92.9 136.8v2.5M110.7 134.3h5M120.8 134.3h5.1M125.9 139.3h-2.6v7.6M130.9 124.1h-7.6v10.2"/>
<path d="M136 124.1h7.6v12.7M141 136.8h5.1M151.2 136.8h10.1M239.8 129.2v2.5M249.9 129.2v2.5M42.3 159.6v-2.5h30.4v10.1M52.5 144.4v2.5M52.5 157.1v7.5h2.5M82.8 159.6v-2.5h30.4v10.1M92.9 144.4v2.5M92.9 157.1v7.5h2.6M130.9 157.1h-7.6v10.1"/>
<path d="M136 157.1h7.6v12.6M161.3 146.9h-2.6v2.6M161.3 144.4h-7.6v25.3h-2.5M219.5 144.4v5.1M219.5 159.6v5M219.5 146.9h27.8v5.1M224.6 146.9v5.1M224.6 157.1v5M229.6 146.9v5.1M229.6 157.1v5M237.2 146.9v2.6M237.2 159.6v2.5"/>
<path d="M242.3 146.9v5.1M242.3 157.1v5M247.3 157.1v5h-27.8M32.2 169.7h2.5M39.8 169.7h5.1M42.3 164.6v5.1M49.9 169.7h5.1M52.5 169.7v2.5M52.5 177.3v2.5M70.2 167.2h5M80.3 167.2h2.5M82.8 164.6v5.1h2.6"/>
<path d="M90.4 169.7h5.1M92.9 169.7v2.5M92.9 177.3v2.5M110.7 167.2h5M120.8 167.2h5.1M125.9 172.2h-2.6v7.6M141 169.7h5.1"/>
</g>
<g fill="#008000" stroke="#008000" stroke-width=".18">
<circle cx="219.5" cy="63.4" r=".51"/>
<circle cx="214.4" cy="91.2" r=".51"/>
<circle cx="239.8" cy="55.8" r=".51"/>
<circle cx="239.8" cy="48.2" r=".51"/>
<circle cx="219.5" cy="81.1" r=".51"/>
<circle cx="219.5" cy="91.2" r=".51"/>
<circle cx="239.8" cy="91.2" r=".51"/>
<circle cx="239.8" cy="73.5" r=".51"/>
<circle cx="239.8" cy="68.5" r=".51"/>
<circle cx="219.5" cy="162.1" r=".51"/>
<circle cx="224.6" cy="162.1" r=".51"/>
<circle cx="229.6" cy="162.1" r=".51"/>
<circle cx="237.2" cy="162.1" r=".51"/>
<circle cx="242.3" cy="162.1" r=".51"/>
<circle cx="118.3" cy="98.8" r=".51"/>
<circle cx="110.7" cy="98.8" r=".51"/>
<circle cx="244.8" cy="33" r=".51"/>
<circle cx="244.8" cy="35.6" r=".51"/>
<circle cx="242.3" cy="146.9" r=".51"/>
<circle cx="237.2" cy="146.9" r=".51"/>
<circle cx="229.6" cy="146.9" r=".51"/>
<circle cx="224.6" cy="146.9" r=".51"/>
<circle cx="219.5" cy="146.9" r=".51"/>
<circle cx="214.4" cy="53.3" r=".51"/>
<circle cx="214.4" cy="33" r=".51"/>
<circle cx="118.3" cy="17.9" r=".51"/>
<circle cx="105.6" cy="17.9" r=".51"/>
<circle cx="72.7" cy="134.3" r=".51"/>
<circle cx="52.5" cy="124.1" r=".51"/>
<circle cx="42.3" cy="136.8" r=".51"/>
<circle cx="52.5" cy="136.8" r=".51"/>
<circle cx="92.9" cy="124.1" r=".51"/>
<circle cx="113.2" cy="134.3" r=".51"/>
<circle cx="82.8" cy="134.3" r=".51"/>
<circle cx="92.9" cy="136.8" r=".51"/>
<circle cx="123.3" cy="134.3" r=".51"/>
<circle cx="143.6" cy="136.8" r=".51"/>
<circle cx="72.7" cy="167.2" r=".51"/>
<circle cx="52.5" cy="157.1" r=".51"/>
<circle cx="42.3" cy="169.7" r=".51"/>
<circle cx="52.5" cy="169.7" r=".51"/>
<circle cx="92.9" cy="157.1" r=".51"/>
<circle cx="113.2" cy="167.2" r=".51"/>
<circle cx="82.8" cy="167.2" r=".51"/>
<circle cx="92.9" cy="169.7" r=".51"/>
<circle cx="123.3" cy="167.2" r=".51"/>
<circle cx="143.6" cy="169.7" r=".51"/>
<circle cx="100.5" cy="71" r=".51"/>
<circle cx="100.5" cy="63.4" r=".51"/>
<circle cx="105.6" cy="63.4" r=".51"/>
<circle cx="105.6" cy="28" r=".51"/>
<circle cx="100.5" cy="81.1" r=".51"/>
<circle cx="108.1" cy="81.1" r=".51"/>
<circle cx="118.3" cy="86.2" r=".51"/>
<circle cx="118.3" cy="88.7" r=".51"/>
<circle cx="118.3" cy="40.6" r=".51"/>
<circle cx="118.3" cy="33" r=".51"/>
<circle cx="118.3" cy="48.2" r=".51"/>
<circle cx="118.3" cy="55.8" r=".51"/>
<circle cx="100.5" cy="91.2" r=".51"/>
</g>
<g font-size="4.3">
<text x="224.6" y="22.9">GPIO</text>
<text x="125.9" y="58.9">COMPOSITE</text>
<text x="125.9" y="63.4">VIDEO</text>
</g>
<g font-size="3.7" fill="#800000">
<text x="22.6" y="8.4">1</text>
<text x="48.4" y="8.4">2</text>
<text x="74.2" y="8.4">3</text>
<text x="100" y="8.4">4</text>
<text x="125.8" y="8.4">5</text>
<text x="151.7" y="8.4">6</text>
<text x="177.5" y="8.4">7</text>
<text x="203.3" y="8.4">8</text>
<text x="229.1" y="8.4">9</text>
<text x="253.9" y="8.4">10</text>
<text x="7.6" y="22.5">A</text>
<text x="269.5" y="22.5">A</text>
<text x="7.6" y="46.8">B</text>
<text x="269.5" y="46.8">B</text>
<text x="7.5" y="71.2">C</text>
<text x="269.4" y="71.2">C</text>
<text x="7.5" y="95.5">D</text>
<text x="269.4" y="95.5">D</text>
<text x="7.6" y="119.9">E</text>
<text x="269.5" y="119.9">E</text>
<text x="7.7" y="144.3">F</text>
<text x="269.6" y="144.3">F</text>
<text x="7.4" y="168.6">G</text>
<text x="269.3" y="168.6">G</text>
<text x="7.5" y="193">H</text>
<text x="269.4" y="193">H</text>
<text x="22.6" y="207.1">1</text>
<text x="48.4" y="207.1">2</text>
<text x="74.2" y="207.1">3</text>
<text x="100" y="207.1">4</text>
<text x="125.8" y="207.1">5</text>
<text x="151.7" y="207.1">6</text>
<text x="177.5" y="207.1">7</text>
<text x="203.3" y="207.1">8</text>
<text x="229.1" y="207.1">9</text>
<text x="253.9" y="207.1">10</text>
</g>
<g font-size="3.6">
<text x="79.4" y="191.2">AUDIO OUTPUT</text>
<text x="74.9" y="195">4-pole 48kHz low-pass</text>
</g>
<g font-size="2.1">
<text x="223.6" y="32.7">1</text>
<text x="223.6" y="35.2">3</text>
<text x="234.5" y="32.7">2</text>
<text x="234.5" y="35.2">4</text>
<text x="223.6" y="37.8">5</text>
<text x="223.6" y="40.3">7</text>
<text x="234.5" y="40.3">8</text>
<text x="234.5" y="37.8">6</text>
<text x="222.4" y="47.9">13</text>
<text x="222.5" y="45.3">11</text>
<text x="223.6" y="42.8">9</text>
<text x="234.5" y="47.9">14</text>
<text x="234.5" y="45.3">12</text>
<text x="234.5" y="42.8">10</text>
<text x="222.4" y="50.4">15</text>
<text x="222.4" y="52.9">17</text>
<text x="234.5" y="50.4">16</text>
<text x="234.5" y="52.9">18</text>
<text x="222.4" y="55.5">19</text>
<text x="222.4" y="58">21</text>
<text x="234.5" y="58">22</text>
<text x="234.5" y="55.5">20</text>
<text x="222.4" y="60.5">23</text>
<text x="222.4" y="63.1">25</text>
<text x="222.4" y="65.6">27</text>
<text x="234.5" y="63.1">26</text>
<text x="234.5" y="60.5">24</text>
<text x="234.5" y="65.6">28</text>
<text x="222.4" y="68.1">29</text>
<text x="222.4" y="70.7">31</text>
<text x="234.5" y="68.1">30</text>
<text x="234.5" y="70.7">32</text>
<text x="222.4" y="73.2">33</text>
<text x="222.4" y="75.7">35</text>
<text x="234.5" y="75.7">36</text>
<text x="234.5" y="73.2">34</text>
<text x="222.4" y="78.2">37</text>
<text x="222.4" y="80.8">39</text>
<text x="234.5" y="80.8">40</text>
<text x="234.5" y="78.2">38</text>
<text x="54.8" y="131.4">13</text>
<text x="96.5" y="131.4">2</text>
<text x="54.8" y="136.5">12</text>
<text x="68" y="133.9">14</text>
<text x="96.5" y="136.5">3</text>
<text x="108.5" y="133.9">1</text>
<text x="126.8" y="133.9">2</text>
<text x="138.9" y="136.5">1</text>
<text x="162.3" y="136.5">4</text>
<text x="162.3" y="133.9">3</text>
<text x="126.8" y="139">3</text>
<text x="162.3" y="139">7</text>
<text x="162.3" y="141.5">5</text>
<text x="162.3" y="146.6">8</text>
<text x="162.3" y="144">6</text>
<text x="219.1" y="149.1" transform="rotate(-90 219.1 149.1)">4</text>
<text x="236.9" y="149.1" transform="rotate(-90 236.9 149.1)">8</text>
<text x="220.3" y="157.3" transform="rotate(-90 220.3 157.3)">V- V+</text>
<text x="236.9" y="161.1" transform="rotate(-90 236.9 161.1)">4</text>
<text x="238" y="157.3" transform="rotate(-90 238 157.3)">V- V+</text>
<text x="56" y="164.3">9</text>
<text x="68" y="166.8">8</text>
<text x="96.5" y="164.3">6</text>
<text x="108.5" y="166.8">7</text>
<text x="126.8" y="166.8">6</text>
<text x="219.1" y="162.2" transform="rotate(-90 219.1 162.2)">11</text>
<text x="54.8" y="169.4">10</text>
<text x="96.5" y="169.4">5</text>
<text x="126.8" y="171.9">5</text>
<text x="138.9" y="169.4">7</text>
</g>
<g font-size="1.8">
<text x="116.7" y="12">3V3</text>
<text x="99" y="22.9">R136</text>
<text x="106.6" y="22.9">R107</text>
<text x="119.3" y="22.9">R108</text>
<text x="99" y="24.8">953R</text>
<text x="106.6" y="24.8">237R</text>
<text x="119.3" y="24.8">49R9</text>
<text x="212.9" y="27.2">3V3</text>
<text x="228.1" y="28">PL1</text>
<text x="243.7" y="27.2">5V</text>
<text x="72.1" y="33.7">VID-LUMA0 / 2</text>
<text x="90.8" y="35.3">237R</text>
<text x="90.8" y="32">R100</text>
<text x="72.1" y="41.3">VID-LUMA1 / 2</text>
<text x="90.8" y="39.6">R101</text>
<text x="197.7" y="36.2">GPIO2 / 3</text>
<text x="197.7" y="38.7">GPIO3 / 3</text>
<text x="197.7" y="41.3">GPIO4 / 3</text>
<text x="253.7" y="41.3">GPIO14 / 3</text>
<text x="90.8" y="42.9">470R</text>
<text x="90.8" y="47.2">R102</text>
<text x="196.7" y="46.3">GPIO17 / 3</text>
<text x="253.7" y="43.8">GPIO15 / 3</text>
<text x="253.7" y="46.3">GPIO18 / 3</text>
<text x="72.1" y="48.9">VID-LUMA2 / 2</text>
<text x="91.1" y="50.5">DNP</text>
<text x="196.7" y="48.9">GPIO27 / 3</text>
<text x="196.7" y="51.4">GPIO22 / 3</text>
<text x="253.7" y="53.9">GPIO24 / 3</text>
<text x="253.7" y="51.4">GPIO23 / 3</text>
<text x="72.1" y="56.5">VID-LUMA3 / 2</text>
<text x="90.8" y="54.8">R103</text>
<text x="91.1" y="58.1">DNP</text>
<text x="196.7" y="56.5">GPIO10 / 3</text>
<text x="197.7" y="59">GPIO9 / 3</text>
<text x="253.7" y="59">GPIO25 / 3</text>
<text x="69.2" y="64.1">VID-CHROMA0 / 2</text>
<text x="90.8" y="65.7">953R</text>
<text x="90.8" y="62.4">R104</text>
<text x="196.8" y="61.5">GPIO11 / 3</text>
<text x="253.7" y="64">GPIO7 / 3</text>
<text x="253.7" y="61.5">GPIO8 / 3</text>
<text x="69.2" y="71.6">VID-CHROMA1 / 2</text>
<text x="90.8" y="70">R105</text>
<text x="197.2" y="66.6">ID-SDA / 3</text>
<text x="197.7" y="69.1">GPIO5 / 3</text>
<text x="197.7" y="71.6">GPIO6 / 3</text>
<text x="253.7" y="71.6">GPIO12 / 3</text>
<text x="253.7" y="66.6">ID-SCL / 3</text>
<text x="90.8" y="73.3">953R</text>
<text x="96.8" y="75.1">C78</text>
<text x="110" y="75.3">BAW56</text>
<text x="110" y="73">D2</text>
<text x="196.7" y="74.2">GPIO13 / 3</text>
<text x="196.7" y="76.7">GPIO19 / 3</text>
<text x="253.7" y="76.7">GPIO16 / 3</text>
<text x="96.3" y="78.3">DNP</text>
<text x="119.5" y="83.7">MMBT3906</text>
<text x="119.5" y="81.1">TR1</text>
<text x="196.7" y="79.2">GPIO26 / 3</text>
<text x="253.7" y="81.8">GPIO21 / 3</text>
<text x="253.7" y="79.2">GPIO20 / 3</text>
<text x="101.6" y="88.1">309R</text>
<text x="101.6" y="86.2">R106</text>
<text x="208.9" y="88.5">100nF</text>
<text x="210.7" y="85.2">C82</text>
<text x="245.3" y="88.5">100nF</text>
<text x="245.3" y="85.2">C86</text>
<text x="75.6" y="91.9">VID-EN / 2</text>
<text x="111.7" y="95.7">309R</text>
<text x="111.7" y="93.8">R137</text>
<text x="119.3" y="95.7">100R</text>
<text x="119.3" y="93.8">R109</text>
<text x="106.6" y="100.6">DNP</text>
<text x="106.6" y="98.6">C79</text>
<text x="212.5" y="98.8">GND</text>
<text x="116.3" y="106.4">GND</text>
<text x="240.4" y="110.2" transform="rotate(-90 240.4 110.2)">LED1 / 2</text>
<text x="250.5" y="110.2" transform="rotate(-90 250.5 110.2)">LED2 / 2</text>
<text x="238.7" y="118.3" transform="rotate(-90 238.7 118.3)">R134</text>
<text x="241.9" y="118.8" transform="rotate(-90 241.9 118.8)">130R</text>
<text x="248.9" y="118.3" transform="rotate(-90 248.9 118.3)">R114</text>
<text x="252" y="118.8" transform="rotate(-90 252 118.8)">130R</text>
<text x="131.4" y="122.6">R112</text>
<text x="42.8" y="131.2">3n9F</text>
<text x="42.8" y="128.2">C70</text>
<text x="62.6" y="126.7">LMV324</text>
<text x="62.6" y="129.2">IC10D</text>
<text x="83.3" y="131.2">10nF</text>
<text x="83.3" y="128.2">C74</text>
<text x="103.1" y="126.7">LMV324</text>
<text x="103.1" y="129.2">IC10A</text>
<text x="131.5" y="126.7">3k92</text>
<text x="240.8" y="130.7">GREEN</text>
<text x="240.8" y="128.7">LED6</text>
<text x="250.9" y="130.7">RED</text>
<text x="250.9" y="128.7">LED3</text>
<text x="21" y="137.4">AUDIO-R / 2</text>
<text x="35.6" y="135.3">R92</text>
<text x="45.8" y="135.3">R94</text>
<text x="75.6" y="136.8">866R</text>
<text x="76.1" y="132.8">R96</text>
<text x="86.3" y="135.3">R98</text>
<text x="116.2" y="132.8">R110</text>
<text x="116.3" y="136.8">3k92</text>
<text x="149.9" y="136.3">C80</text>
<text x="237.8" y="136.8">GND</text>
<text x="247.9" y="136.8">GND</text>
<text x="35.2" y="139.3">866R</text>
<text x="45.3" y="139.3">866R</text>
<text x="53" y="143.9">3n9F</text>
<text x="53" y="140.9">C72</text>
<text x="85.8" y="139.3">866R</text>
<text x="93.5" y="143.9">1n5F</text>
<text x="93.5" y="140.9">C76</text>
<text x="133.4" y="141.9">IC11A</text>
<text x="149.9" y="138.3">220uF</text>
<text x="218.4" y="141.1">5V</text>
<text x="133.4" y="144.4">TS482</text>
<text x="169.7" y="149.5">SK4</text>
<text x="50.5" y="152">GND</text>
<text x="91" y="152">GND</text>
<text x="121.4" y="152">GND</text>
<text x="131.4" y="155.5">R113</text>
<text x="156.8" y="154.5">GND</text>
<text x="165" y="152">3.5MM-PJ-328B</text>
<text x="225.1" y="153.5">C83</text>
<text x="230.1" y="153.5">C84</text>
<text x="242.8" y="153.5">C85</text>
<text x="247.8" y="153.5">C87</text>
<text x="42.8" y="161.1">C71</text>
<text x="62.6" y="159.6">LMV324</text>
<text x="83.3" y="161.1">C75</text>
<text x="103.1" y="159.6">LMV324</text>
<text x="131.5" y="159.6">3k92</text>
<text x="222" y="157" transform="rotate(-90 222 157)">IC10P</text>
<text x="224.6" y="156.8">100nF</text>
<text x="230.1" y="156.8">10uF</text>
<text x="239.7" y="156.9" transform="rotate(-90 239.7 156.9)">IC11P</text>
<text x="242.3" y="156.8">100nF</text>
<text x="247.8" y="156.8">10uF</text>
<text x="42.8" y="164.1">3n9F</text>
<text x="62.6" y="162.1">IC10C</text>
<text x="76.1" y="165.7">R97</text>
<text x="83.3" y="164.1">10nF</text>
<text x="103.1" y="162.1">IC10B</text>
<text x="116.3" y="165.7">R111</text>
<text x="21.3" y="170.3">AUDIO-L / 2</text>
<text x="35.2" y="172.2">866R</text>
<text x="35.6" y="168.2">R93</text>
<text x="45.3" y="172.2">866R</text>
<text x="45.8" y="168.2">R95</text>
<text x="53" y="173.8">C73</text>
<text x="75.6" y="169.7">866R</text>
<text x="85.8" y="172.2">866R</text>
<text x="86.3" y="168.2">R99</text>
<text x="93.5" y="173.8">C77</text>
<text x="116.3" y="169.7">3k92</text>
<text x="149.9" y="171.2">220uF</text>
<text x="149.9" y="169.2">C81</text>
<text x="217.5" y="169.7">GND</text>
<text x="53" y="176.8">3n9F</text>
<text x="93.5" y="176.8">1n5F</text>
<text x="133.4" y="177.3">TS482</text>
<text x="133.4" y="174.8">IC11B</text>
<text x="50.5" y="184.9">GND</text>
<text x="91" y="184.9">GND</text>
<text x="121.4" y="184.9">GND</text>
</g>
</svg>
